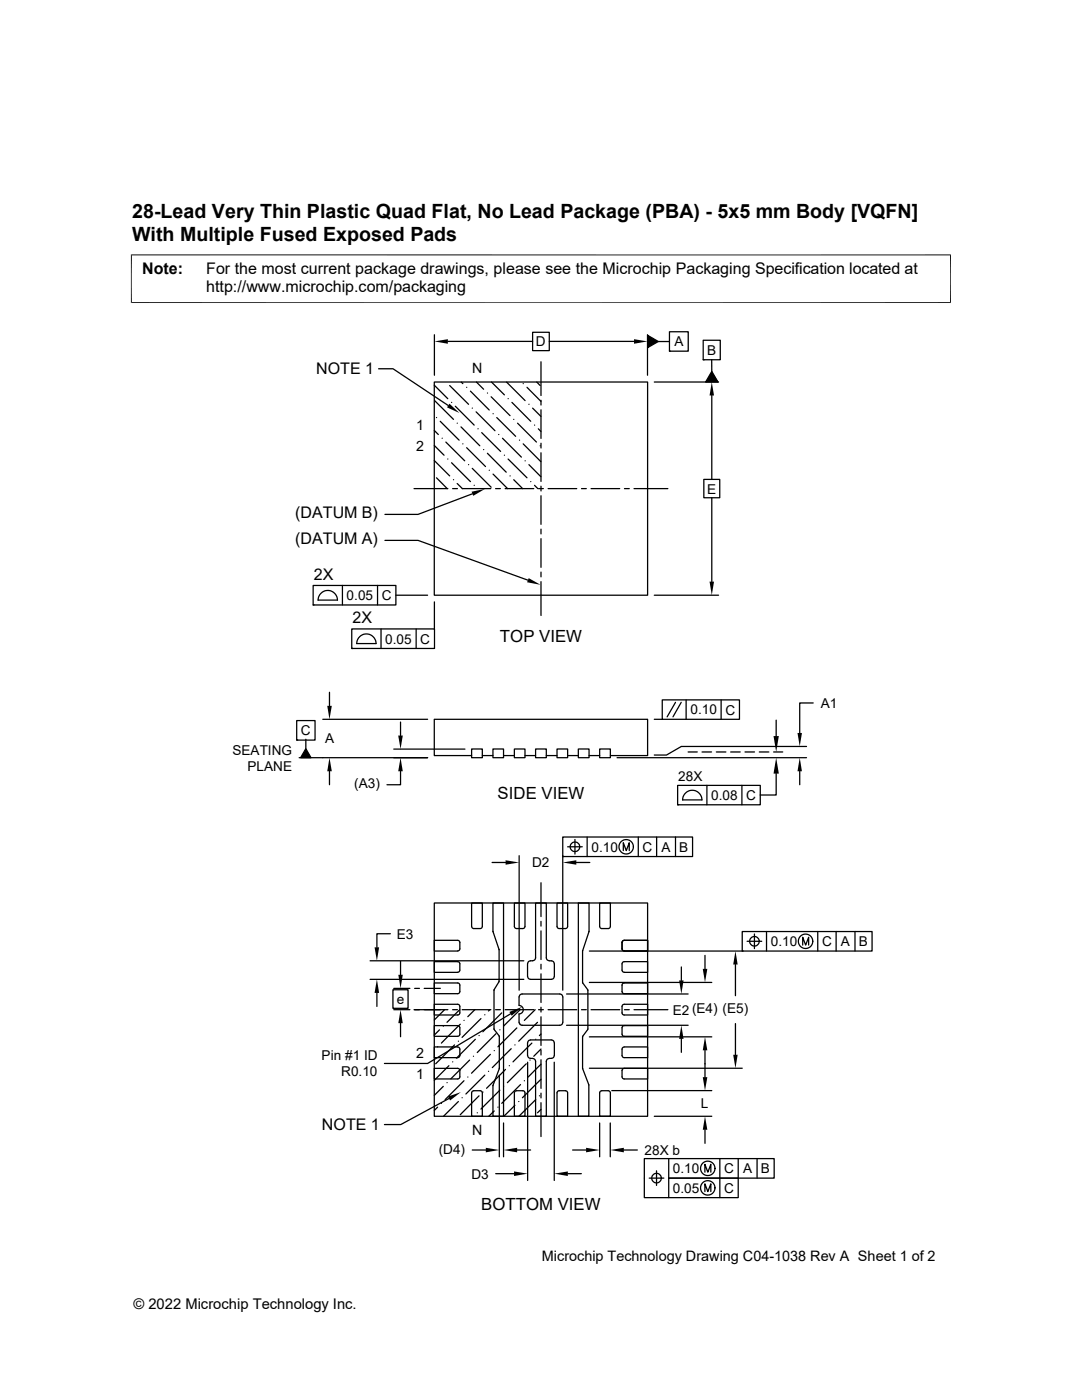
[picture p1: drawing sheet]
<svg xmlns="http://www.w3.org/2000/svg" width="216mm" height="279mm" viewBox="0 0 216 279" stroke-linecap="round" stroke-linejoin="round" font-family="sans-serif">
<g fill="none" stroke="#000" stroke-width=".25">
<path d="M75.5 73.6h2.9l11 7.3M86.7 76.2h42.5v42.6h-42.5zM86.7 76.9l2.6 2.7M86.7 66.8v8.1M86.7 79.9l3.8 3.8M89.4 68.1h16.9M89.7 76.9l3.8 3.8M92 76.2l.4 .4M93.1 77.3h.1M93.9 78.1l3.7 3.7M95.1 76.2l1.4 1.5M97.3 78.4h.1"/>
<path d="M98 79.2l3.8 3.8M98.1 76.2l2.5 2.6M101.1 76.2l3.7 3.7M101.4 79.6h.1M104.4 76.6h.1M105.2 77.3l2.7 2.8M106.3 66.3h3.3v3.7h-3.3zM107.1 76.2l.7 .7M107.9 72.2v6.7M107.9 79.9v.9M109.6 68.1h16.9M129.2 66.8v8.1"/>
<path d="M129.2 66.9l2.2 1.3-2.2 1.2zM130.6 76.2h12.8M131.4 68.2h2.2M133.6 66.2h3.7v3.9h-3.7zM133.6 70.1h.1M140.3 67.9h3.4v3.9h-3.4zM140.3 71.8h.1M142 71.8v2.3M142 74.1l1.3 2.1h-2.5zM142 78.9v16.8M82.6 97.5h6.8M86.7 88.9l1.9 1.9"/>
<path d="M86.7 85.9l.8 .8M86.7 91.9l3 3.1M87.1 83.3h.1M87.1 95.4l2.1 2.1M87.8 84.1l3.8 3.7M88.2 87.5h.1M89 88.2l3.7 3.8M89.3 91.6h.1M90.1 80.3h.1M90.1 92.4l3.8 3.7M90.3 97.5h1M90.5 95.7h.1"/>
<path d="M90.8 81.1l3.8 3.7M91.2 84.5h.1M91.2 96.5l1.1 1M92 85.2l3.7 3.8M92.2 97.5h5.7M92.4 88.6h.1M93.1 89.3l3.8 3.8M93.5 92.7h.1M94.2 81.4h.1M94.2 93.5l3.8 3.7M94.3 98.6l-10.9 4.1h-6.6M94.6 96.9h.1"/>
<path d="M95 82.2l3.8 3.8M95.4 85.6h.1M96.1 86.3l3.8 3.8M96.5 89.7h.1M97.3 90.5l3.7 3.7M97.6 93.9h.1M98.4 82.6h.1M98.4 94.6l2.9 2.9M98.9 97.5h.9M99.1 83.3l3.8 3.8M99.5 86.7h.1M100.3 87.5l3.7 3.7"/>
<path d="M100.6 90.8h.1M100.8 97.5h5.7M101.4 91.6l3.8 3.8M101.8 95h.1M102.2 80.3l3.7 3.8M102.5 83.7h.1M102.5 95.7l1.8 1.8M103.3 84.5l3.7 3.7M103.7 87.8h.1M104.4 88.6l3.5 3.5M104.8 92h.1M105.5 80.7h.1"/>
<path d="M105.5 92.7l2.4 2.4M105.9 96.1h.1M106.3 81.4l1.6 1.7M106.7 84.8h.1M106.7 96.9l.6 .6M107.4 85.6l.5 .5M107.5 97.5h.9M107.8 89h.1M107.9 81.8v5.7M107.9 88.5v.9M107.9 90.4v5.7M107.9 97v1"/>
<path d="M107.9 98.9v5.7M109.4 97.5h5.7M116 97.5h1M117.9 97.5h5.8M124.6 97.5h1M126.5 97.5h6.8M140.4 95.7h3.2v3.6h-3.2zM142 99.3v16.8M62.5 116.8h16.5v3.9h-16.5zM63.5 119.8h3.8a1.93 1.93 0 0 0-1.9-2 1.93 1.93 0 0 0-1.9 2M68.3 116.8v3.9M75.3 116.8v3.9"/>
<path d="M76.8 107.8h6.6l21.9 8M79 118.8h6.3M107.9 105.6v1M107.9 107.5v5.7M107.9 114.2v.9M107.9 116.1v6.7M130.6 118.8h12.8M62.5 120.7h.1M65.7 138.2v2.7M70.2 125.5h16.5v3.9h-16.5zM70.2 129.4h.1M75 128.4a1.93 1.93 0 0 0-1.9-1.9 1.93 1.93 0 0 0-1.9 1.9h3.9"/>
<path d="M76 125.5v3.9M83 125.5v3.9M86.7 120.1v5.4M132.1 139.7h15.5v3.9h-15.5zM136.9 139.7v3.9M143.9 139.7v3.9M59.2 143.8h3.7v3.9h-3.7zM59.2 147.7h.1M61 149.4l1.1 1.8h-2.1zM61 147.5v1.9M64.4 143.6h20.9M65.7 153.9v2.7"/>
<path d="M78.6 149.5h14.2M79.9 153.9v2.7h-2.7M79.9 144.1v2.7M85.3 151.2h-25.6M94.1 149.5h2.1v1.7h-2.1zM94.1 150.8h-7.4v-7.2h42.5v7.2h-7.4M96.2 150.8h2.2M98.4 149.5h2.1v1.7h-2.1zM100.5 150.8h2.1M102.6 149.5h2.2v1.7h-2.2zM104.8 150.8h2.1M106.9 149.5h2.1v1.7h-2.1z"/>
<path d="M109 150.8h2.1M111.1 149.5h2.2v1.7h-2.2zM113.3 150.8h2.1M115.4 149.5h2.1v1.7h-2.1zM117.5 150.8h2.2M119.7 149.5h2.1v1.7h-2.1zM123.1 151.2h37.8M130.6 143.6h1.5M134.8 140.2l-1.7 2.9M135.2 156.7h16.5v3.9h-16.5zM135.9 140.2l-1.6 2.9M136.8 158.3a1.91 1.91 0 0 1 2.1-.4 1.91 1.91 0 0 1 1.2 1.7h-3.9l.1-.6z"/>
<path d="M137.3 150.1h1.8M140.1 150.1h1.9M141.1 156.7v3.9M142.9 150.1h1.9M145.8 150.1h1.9M148 156.7v3.9M148.7 150.1h1.9M151.5 150.1h1.9M154.4 150.1h1.8M154.9 154.4v4.3h-3.2M154.9 143.7v3.2M159.6 153.9v2.7"/>
<path d="M160.9 149h-24.9l-3 1.7h-2.4M162.3 140.3h-2.7v6M98.2 172.1h2.7M103.6 170.8v26.8M107.9 176.2v6.7M112.3 167h25.9v3.9h-25.9zM112.3 170.9h.1M112.3 170.8v26.8M113.3 169h2.9M114.7 167.5v3M115 172.1h2.7M117.2 167v3.9"/>
<path d="M124.4 169.8v-1.6l.6 1.6 .6-1.6v1.6M127.4 167v3.9M131 167v3.9M134.8 167v3.9M135.2 160.6h.1M73.9 195.5h30.6M73.9 191.7h30.6M75.2 198.2v2.7M77.9 186.4h-2.7v2.7M78.4 197.5h3v3.7h-3zM78.6 197.3h3.2M79.9 191.9v2.6"/>
<path d="M82.7 197.3h1M84.6 197.3h3.3M86.7 180.2h42.5v42.6h-42.5zM86.7 191.9h4.7l.4 .4-.1 1.4-.4 .3-4.6 .1zM86.7 196.2h4.7l.4 .4-.1 1.4-.4 .3h-4.6zM91.3 189.8l.3-.1 .2-.3v-1.3l-.3-.4h-4.8v2.1h4.6M94.1 180.2h2.1v4.7l-.3 .4h-1.4l-.4-.3zM98.6 197.5l1-1.6v-6.4l-1.2-3.6v-5.7h2.1v42.6h-2.1v-6.2l1.2-3.3v-6.6M98.6 197.5v7.8l1 1.4M102.6 180.2h2.2v4.7l-.4 .4h-1.3l-.4-.3zM103.6 199v1.7a.85 .85 0 0 1 .8 .8 .85 .85 0 0 1-.8 .9v1.6M103.6 199l.2-.5 .4-.1 7.8 .1 .3 .5v5l-.2 .4-.4 .2h-7.5l-.4-.2-.2-.4"/>
<path d="M105.3 192.3v2.6M106.3 191.7l-.7 .1-.3 .5M106.3 191.7l.4-.1 .2-.5v-10.9h2.1v10.9l.2 .5 .4 .1M107.9 183.9v.9M107.9 185.8v5.7M107.9 192.4v1M107.9 194.4v5.7M109.6 191.7l.7 .1 .3 .5v2.6l-.2 .4-.4 .2h-4.1l-.4-.2-.2-.4M111.1 180.2h2.2v4.7l-.4 .4h-1.3l-.4-.3zM113.1 198.4h24.2M116.3 196.2l1 1.5v7.6l-1 1.5M117.5 185.9v-5.7h-2.1v42.6h2.1v-6.3l-1.2-3.2"/>
<path d="M117.5 185.9l-1.3 3.8 .1 6.5M117.6 189.8h30.5M117.6 196.1h24.4M119.7 180.2h2.1v4.7l-.3 .4h-1.4l-.4-.3zM124.2 187.8l.3-.1h4.7v2.1h-4.8l-.3-.4v-1.3zM124.2 192l.3-.1h4.7v2.2l-4.9-.1-.2-.4v-1.3zM124.2 196.3l.3-.1h4.7v2.1l-4.9-.1-.2-.3v-1.3zM124.5 187.7h4.7v2.1h-4.7M136 193v2.7M140.7 190.7v2.7M146.7 192.5v6.2M148.1 185.9h25.9v3.9h-25.9z"/>
<path d="M148.1 189.8h.1M149.1 187.9h2.9M150.5 186.4v2.9M153 185.9v3.9M160.2 188.6v-1.6l.6 1.6 .6-1.6v1.6M163.2 185.9v3.9M166.8 185.9v3.9M170.6 185.9v3.9M78.6 201.5h3.2M79.9 204.2v2.7M82.6 201.5h6.8M86.7 200.4h4.7l.4 .5-.1 1.3-.4 .4h-4.6z"/>
<path d="M86.7 204.7h4.7l.4 .4-.1 1.4-.4 .3h-4.6zM86.7 213.2h4.7l.4 .4-.1 1.4-.4 .3h-4.6zM87.3 208.9h.1M87.7 205.5l-1 1.1M88.5 216.8l-1.8 1.8M88.5 204.8h.1M88.7 201.5l-2 2.1M89.2 216.1h.1M89.6 212.7l-2.9 2.9M89.6 219.2l-9.6 5.2h-3.3M90.3 211.9h.1M90.3 201.5h1"/>
<path d="M90.7 208.5l-3.8 3.8M91.3 208.9h-4.6v2.2l4.8-.1 .3-.3v-1.3l-.2-.3-.3-.1M91.5 207.8h.1M91.5 219.8l-3 3M91.7 201.5l-2.5 2.5M91.8 204.4l-3.7 3.8M92.2 219.1h.1M92.2 201.5h5.7M92.6 215.7l-3.8 3.8M92.6 203.6h.1M93.3 214.9h.1M93.7 211.6l-3.7 3.7"/>
<path d="M94.2 217.8l.3-.1h1.3l.4 .2v4.9h-2.1v-4.7zM94.5 210.8h.1M94.7 201.5l-1.4 1.4M94.8 207.4l-3.7 3.8M95.6 206.7h.1M95.6 218.7l-3.8 3.8M96 203.3l-3.8 3.7M96.4 218h.1M96.7 202.5h.1M96.7 214.6l-3.7 3.7M97.5 213.8h.1M97.7 201.5l-.2 .3"/>
<path d="M97.9 210.4l-3.8 3.8M98.6 209.7h.1M98.9 201.5h.9M99 206.3l-3.8 3.8M99.6 214.6v16.3M99.7 205.5h.1M99.7 217.6l-3.7 3.7M100.1 202.1l-3.7 3.8M100.5 216.8h.1M100.8 201.5h5.7M100.9 213.4l-3.8 3.8M101.6 212.7h.1"/>
<path d="M101.9 202.3l-16.6 9.9h-8.6M102 209.3l-3.8 3.8M102.7 208.5h.1M102.8 217.8l.3-.1h1.2l.4 .3 .1 4.8h-2.2v-4.7zM103.1 205.1l-3.7 3.8M103.5 219.8h.1M103.8 201.5l-3.3 3.3M103.9 204.4h.1M103.9 216.5l-3.8 3.7M104.6 215.7h.1M105 212.3l-3.8 3.8M105.3 208.1v2.5"/>
<path d="M105.3 208.1l.2-.4 .4-.2h4.1l.4 .2 .2 .4v2.5l-.3 .5-.7 .1M105.3 210.6l.3 .5 .7 .1M105.3 212v23.6M105.7 211.6h.1M106.1 208.2l-3.7 3.7M106.3 211.2l.4 .2 .2 .4v11h2.1v-11l.2-.4 .4-.2M106.8 201.5l-2.2 2.1M106.9 207.4h.1M106.9 219.5l-3.4 3.3M107.3 204l-3.8 3.8M107.5 201.5h.9M107.6 218.7h.1"/>
<path d="M107.9 212.4l-2.5 2.5M107.9 206.4l-.3 .3M107.9 209.4l-1.4 1.4M107.9 215.4l-3.7 3.7M107.9 201v1M107.9 202.9v5.7M107.9 209.6v.9M107.9 211.5v5.7M107.9 218.2v.9M109.4 201.5h5.7M110.6 212v23.6M111.3 217.8l.3-.1h1.2l.4 .3 .1 4.8h-2.2v-4.7z"/>
<path d="M113.1 204.6h24.2M116 201.5h1M116.3 206.8v6.5M117.6 213.2h30.5M117.6 206.9h24.4M117.9 201.5h5.8M119.8 217.8l.3-.1h1.3l.3 .2 .1 4.9h-2.1v-4.7zM122.1 217.7h19.9M124.2 200.6l.3-.2h4.7v2.2l-4.9-.1-.2-.4v-1.2zM124.2 204.8l.3-.1h4.7v2.1h-4.9l-.2-.4v-1.3zM124.2 213.3l.3-.1h4.7v2.1h-4.8l-.3-.4v-1.3zM124.5 208.9h4.7v2.2l-4.9-.1-.2-.3v-1.3l.1-.3 .3-.1"/>
<path d="M124.6 201.5h1M126.5 201.5h6.8M136 207.3v2.7M140.7 209.6v5.4M146.7 204.3v6.2M87.3 221l-.6 .6M88.1 220.2h.1M94.2 229.5h2.7M95.2 222.1h.1M98.6 221.7l-1.1 1.1M98.9 234.2h3.7M99.4 221h.1"/>
<path d="M100.5 224.1v6.8M102.7 220.6l-2.2 2.2M103.2 229.5h2.7M107.9 221.4l-.6 .7M107.9 220.1v6.7M113.3 234.2h2.7M114.3 229.5h2.6M119.7 224.1v6.8M121.8 224.1v6.8M124.5 229.5h2.7M129.5 235.1h3M130.6 222.8h11.4"/>
<path d="M131 233.7v2.9M133.4 231.2v3.9h13.9v3.9h-18.7v-7.8h25.9v3.9h-21.1v3.9M140.7 233.9v-1.5l.5 1.5 .6-1.5v1.5M140.7 237.8v-1.5l.5 1.5 .6-1.5v1.5M140.7 225.5v2.7M143.6 231.2v7.8M147.3 231.2v3.9M151.1 231.2v3.9"/>
<circle cx="114.7" cy="169" r=".96"/>
<circle cx="124.9" cy="169" r="1.44"/>
<circle cx="150.5" cy="187.8" r=".96"/>
<circle cx="160.7" cy="187.9" r="1.44"/>
<circle cx="131" cy="235.1" r=".96"/>
<circle cx="141.2" cy="233.2" r="1.44"/>
<circle cx="141.2" cy="237.1" r="1.44"/>
</g>
<g fill="#000">
<path d="M86.7 68.1l2.7-.4v.9zM126.5 67.7l2.7 .4-2.7 .5zM129.2 66.9l2.2 1.3-2.2 1.2zM142 76.2l.5 2.7h-.9zM142 74.1l1.4 2.1h-2.6zM89.7 80.6l2 1.8-2.5-1.1zM94.1 98.1l2.7-.5-2.4 1.4zM105.5 115.4l2.4 1.3-2.7-.5zM141.6 116.1h.9l-.5 2.7zM61 149.4l1.1 1.8h-2.1zM65.3 140.9h.9l-.5 2.7zM65.7 151.2l.5 2.7h-.9z"/>
<path d="M79.5 146.8h.9l-.5 2.7zM79.9 151.2l.5 2.7h-.9zM154.9 151.2l.5 3.2h-1.1zM154.3 146.9h1.1l-.5 3.2zM159.6 151.2l.4 2.7h-.9zM159.1 146.3h.9l-.4 2.7zM100.9 171.7l2.7 .4-2.7 .5zM112.3 172.1l2.7-.4v.9zM75.2 195.5l.4 2.7h-.9zM74.7 189.1h.9l-.4 2.6zM79.5 194.5h.9l-.5 2.8zM135.5 195.7h.9l-.4 2.7z"/>
<path d="M140.2 193.4h.9l-.4 2.7zM146.7 189.8l.5 2.7h-.9zM79.9 201.5l.5 2.7h-.9zM89.4 218.8l2.6-.8-2.2 1.6zM101.6 202l2.6-1.1-2.1 1.8zM136 204.6l.4 2.7h-.9zM140.2 215h.9l-.4 2.7zM140.7 206.9l.4 2.7h-.9zM146.3 210.5h.9l-.5 2.7zM96.9 229.1l2.7 .4-2.7 .5zM102.6 233.8l2.7 .4-2.7 .5zM100.5 229.5l2.7-.4v.9z"/>
<path d="M110.6 234.2l2.7-.4v.9zM116.9 229.1l2.8 .4-2.8 .5zM121.8 229.5l2.7-.4v.9zM140.7 222.8l.4 2.7h-.9z"/>
</g>
<path d="M26.1 50.9h163.7M26.2 50.8v9.7M189.7 50.8v9.7M26.1 60.4h163.7" fill="none" stroke="#000" stroke-width=".2"/>
<g font-size="3.9">
<text x="26.4" y="43.5">28-Lead Very Thin Plastic Quad Flat, No Lead Package (PBA) - 5x5 mm Body [VQFN]</text>
<text x="26.4" y="48">With Multiple Fused Exposed Pads</text>
</g>
<g font-size="3.3">
<text x="99.8" y="128.1">TOP VIEW</text>
<text x="99.3" y="159.4">SIDE VIEW</text>
<text x="96" y="241.5">BOTTOM VIEW</text>
</g>
<g font-size="3.2">
<text x="28.4" y="54.6">Note:</text>
<text x="41.1" y="58.3">http://www.microchip.com/packaging</text>
<text x="41.1" y="54.6">For the most current package drawings, please see the Microchip Packaging Specification located at</text>
<text x="63.1" y="74.7">NOTE 1</text>
<text x="58.9" y="103.5">(DATUM B)</text>
<text x="58.9" y="108.6">(DATUM A)</text>
<text x="62.6" y="115.7">2X</text>
<text x="70.3" y="124.4">2X</text>
<text x="64.2" y="225.6">NOTE 1</text>
</g>
<g font-size="2.9">
<text x="108.1" y="251.7">Microchip Technology Drawing C04-1038 Rev A Sheet 1 of 2</text>
<text x="26.6" y="261.3">© 2022 Microchip Technology Inc.</text>
</g>
<g font-size="2.8">
<text x="94.2" y="74.4">N</text>
<text x="83" y="85.8">1</text>
<text x="83.1" y="90">2</text>
<text x="83" y="215.2">1</text>
<text x="83.1" y="211.1">2</text>
<text x="94.2" y="226.6">N</text>
</g>
<g font-size="2.7">
<text x="106.9" y="69.1">D</text>
<text x="134.6" y="69.1">A</text>
<text x="141.1" y="70.8">B</text>
<text x="141.1" y="98.5">E</text>
<text x="69.2" y="119.7">0.05</text>
<text x="76.2" y="119.8">C</text>
<text x="76.9" y="128.4">0.05</text>
<text x="83.9" y="128.4">C</text>
<text x="137.8" y="142.6">0.10</text>
<text x="144.7" y="142.6">C</text>
<text x="163.8" y="141.3">A1</text>
<text x="60" y="146.7">C</text>
<text x="64.9" y="148.4">A</text>
<text x="46.4" y="150.7">SEATING</text>
<text x="49.4" y="153.9">PLANE</text>
<text x="135.3" y="155.8">28X</text>
<text x="70.7" y="157.3">(A3)</text>
<text x="141.9" y="159.6">0.08</text>
<text x="148.9" y="159.6">C</text>
<text x="106.2" y="173.1">D2</text>
<text x="118" y="170">0.10</text>
<text x="128.2" y="170">C</text>
<text x="132" y="170">A</text>
<text x="135.6" y="170">B</text>
<text x="79.2" y="187.3">E3</text>
<text x="153.8" y="188.8">0.10</text>
<text x="164" y="188.8">C</text>
<text x="167.8" y="188.8">A</text>
<text x="171.4" y="188.8">B</text>
<text x="79.2" y="200.3">e</text>
<text x="134.3" y="202.5">E2 (E4) (E5)</text>
<text x="64.2" y="211.6">Pin #1 ID</text>
<text x="68.1" y="214.8">R0.10</text>
<text x="139.9" y="221.2">L</text>
<text x="87.5" y="230.2">(D4)</text>
<text x="128.6" y="230.5">28X b</text>
<text x="94.1" y="235.2">D3</text>
<text x="134.3" y="234.1">0.10</text>
<text x="134.3" y="238">0.05</text>
<text x="144.5" y="234.1">C</text>
<text x="144.5" y="238">C</text>
<text x="148.3" y="234.1">A</text>
<text x="151.8" y="234.1">B</text>
</g>
</svg>
